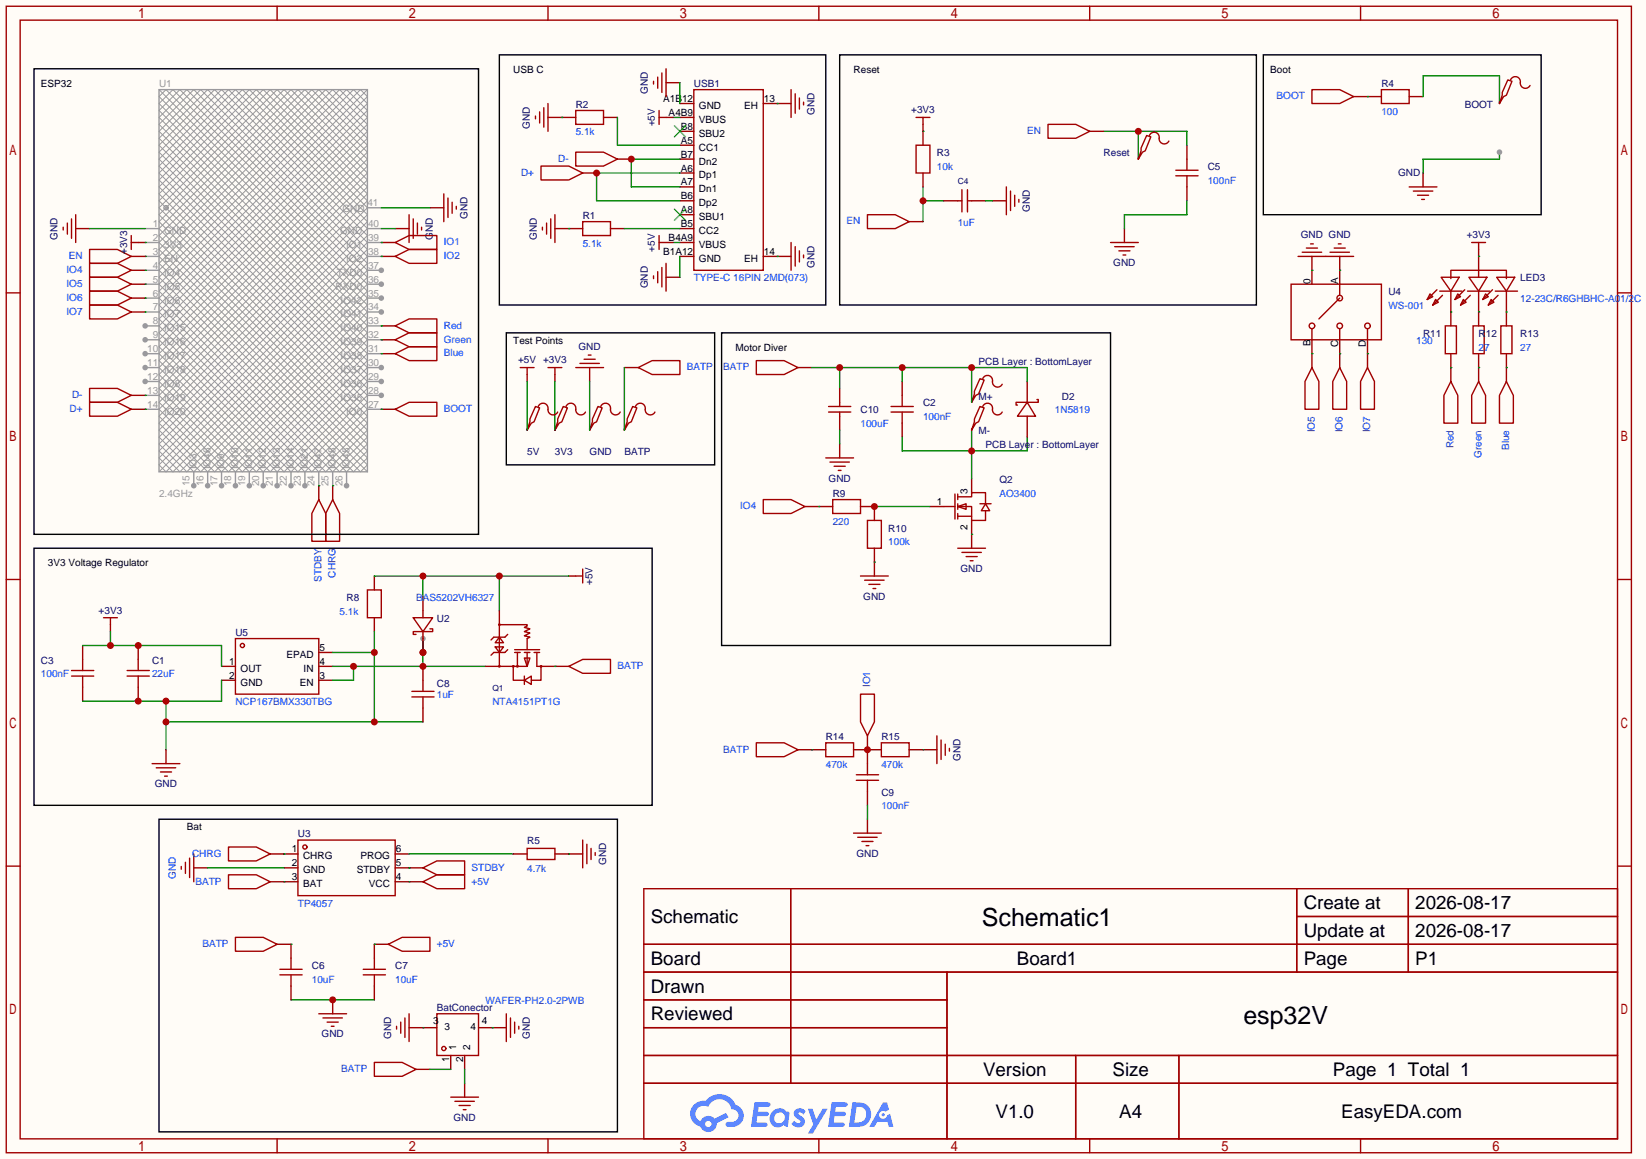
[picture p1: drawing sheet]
<svg xmlns="http://www.w3.org/2000/svg" width="301mm" height="212mm" viewBox="0 0 301 212" stroke-linecap="round" stroke-linejoin="round" font-family="sans-serif">
<path d="M0 0h301v211.8h-301z" fill="#fffcf7"/>
<g fill="none" stroke="#a10000" stroke-width=".25">
<path d="M1.1 1.1h297.2v209.6h-297.2zM3.7 3.7h292.1v204.5h-292.1zM50.7 1.1v2.6M100.2 1.1v2.6M149.7 1.1v2.6M199.3 1.1v2.6M248.8 1.1v2.6M1.1 53.5h2.6M295.8 53.5h2.5M1.1 105.9h2.6M295.8 105.9h2.5M1.1 158.3h2.6"/>
<path d="M295.8 158.3h2.5M117.7 162.4h178.1v45.8h-178.1zM117.7 172.6h178.1M117.7 177.7h178.1M144.6 162.4v35.6M173.2 177.7v30.5M237.1 162.4v15.3M237.1 167.5h58.7M257.5 162.4v15.3M117.7 182.8h55.5M117.7 192.9h178.1M117.7 187.8h55.5"/>
<path d="M117.7 198h178.1M196.7 192.9v15.3M215.6 192.9v15.3M50.7 208.2v2.5M100.2 208.2v2.5M149.7 208.2v2.5M199.3 208.2v2.5M248.8 208.2v2.5"/>
</g>
<g fill="#5487ff">
<path d="M145.5 202.8a1.3 1.3 0 0 1 1.8 .3l-.4 .6a.54 .54 0 0 0-.9-.2l.1 .2a1.58 1.58 0 0 1 1.1 1.6 1.43 1.43 0 0 1-2.5 .1l.5-.6a.64 .64 0 0 0 .5 .5 .64 .64 0 0 0 .7-.3l-.2-.2a1.6 1.6 0 0 1-1-1.6z"/>
<path d="M147.7 202.7h.9l.7 1.9 1.1-1.9h.9l-2.7 4.5h-.9l1-1.7z"/>
<path d="M138 201.5h1.6a1.31 1.31 0 0 1 1.2 .2 .4 .4 0 0 1-.3 .6h-1.8l-.1 .9h1.6a.4 .4 0 0 1 .4 .4 .4 .4 0 0 1-.4 .4h-1.7l-.2 1.2h.8a1.23 1.23 0 0 1 1.2 .2 .39 .39 0 0 1-.3 .6h-2.7z"/>
<path d="M152.1 201.5h1.6a1.32 1.32 0 0 1 1.3 .2 .39 .39 0 0 1-.4 .6h-1.7l-.2 .9h1.7a.4 .4 0 0 1 .3 .4 .4 .4 0 0 1-.4 .4h-1.7l-.2 1.2h.8a1.23 1.23 0 0 1 1.2 .2 .39 .39 0 0 1-.3 .6h-2.7z"/>
<path d="M161.5 201.5h.7l.4 1.3-.7 .4a.75 .75 0 0 0-1.1 .3 .75 .75 0 0 0 .5 1 .75 .75 0 0 0 .9-.6l.6-.3 .6 2.4h-.9l-.2-1h-1.9l-.5 1h-.9z"/>
<path d="M155.9 201.5l-.7 4.5h1.5a2.27 2.27 0 0 0 2.6-2.3 2.27 2.27 0 0 0-2.7-2.2zM156.6 202.3a1.5 1.5 0 0 1 1.8 1.5 1.5 1.5 0 0 1-1.9 1.4h-.3z"/>
<path d="M141.3 203.1a1.62 1.62 0 0 0-.4 2.1 1.62 1.62 0 0 0 2 .7l.4-.3 .3 .3 .5 .1 .3-2.5-.2-.3h-.4a1.58 1.58 0 0 0-2.5-.1zM141.9 203.6a.99 .99 0 0 1 1.6 .3 .99 .99 0 0 1-.9 1.4 .94 .94 0 0 1-1-.5 .94 .94 0 0 1 .3-1.2z"/>
<path d="M126.9 201.9a2.37 2.37 0 0 0 1.2 4 1.54 1.54 0 0 0 1.7 1 1.54 1.54 0 0 0 1.3-1.6l2.1-1.1-.5-.8-2 1.1a1.57 1.57 0 0 0-2.6 .4 1.5 1.5 0 0 1-.8-2.1 1.5 1.5 0 0 1 2.2-.5 2.23 2.23 0 0 1 2.3-1.4 2.23 2.23 0 0 1 2 1.8 1.16 1.16 0 0 1 1.2 1.1 1.16 1.16 0 0 1-1 1.3h-.7a.47 .47 0 0 0-.6 .3 .47 .47 0 0 0 .4 .6 2.23 2.23 0 0 0 2.3-.7 2.23 2.23 0 0 0 .4-2.3 2.16 2.16 0 0 0-1.3-1.1 3.2 3.2 0 0 0-5.4-.7l-1.2 .1zM129 205.4a.58 .58 0 0 1 1.1 0 .58 .58 0 0 1-1.1 0z"/>
<circle cx="161.5" cy="203.8" r=".28"/>
</g>
<path d="M29.1 17.7l38.1 38.1-30.5 30.4-7.6-7.6 38.1-38.1-24.1-24.1-14 14 38.1 38.1-17.8 17.7-20.3-20.3 38.1-38.1-11.4-11.4-26.7 26.7 38.1 38.1-5.1 5-33-33 36.8-36.8 1.3 1.3-38.1 38.1 30.5 30.4 7.6-7.6-38.1-38.1 24.1-24.1 14 14-38.1 38.1 17.8 17.7 20.3-20.3-38.1-38.1 11.4-11.4 26.7 26.7-38.1 38.1 5.1 5 33-33-36.8-36.8zM29.1 18.9l38.1 38.1-29.2 29.2-8.9-8.9 38.1-38.1-22.9-22.8-15.2 15.2 38.1 38.1-16.5 16.5-21.6-21.6 38.1-38.1-10.2-10.1-27.9 27.9 38.1 38.1-3.8 3.8-34.3-34.3 35.5-35.5 2.6 2.5-38.1 38.1 29.2 29.2 8.9-8.9-38.1-38.1 22.8-22.8 15.3 15.2-38.1 38.1 16.5 16.5 21.6-21.6-38.1-38.1 10.1-10.1 28 27.9-38.1 38.1 3.8 3.8 34.3-34.3-35.6-35.5zM29.1 16.4l38.1 38.1-31.8 31.7-6.3-6.3 38.1-38.1-25.4-25.4-12.7 12.7 38.1 38.1-19.1 19-19-19 38.1-38.1-12.7-12.7-25.4 25.4 38.1 38.1-6.4 6.3-31.7-31.7 38.1-38.1M29.1 20.2l38.1 38.1-28 27.9-10.1-10.1 38.1-38.1-21.6-21.6-16.5 16.5 38.1 38.1-15.3 15.2-22.8-22.8 38.1-38.1-8.9-8.9-29.2 29.2 38.1 38.1-2.6 2.5-35.5-35.5 34.3-34.3 3.8 3.8-38.1 38.1 27.9 27.9 10.2-10.1-38.1-38.1 21.6-21.6 16.5 16.5-38.1 38.1 15.2 15.2 22.9-22.8-38.1-38.1 8.9-8.9 29.2 29.2-38.1 38.1 2.5 2.5 35.6-35.5-34.3-34.3zM29.1 21.5l38.1 38.1-26.7 26.6-11.4-11.4 38.1-38.1-20.3-20.3-17.8 17.8 38.1 38.1-14 13.9-24.1-24.1 38.1-38.1-7.6-7.6-30.5 30.5 38.1 38.1-1.3 1.2-36.8-36.8 33-33 5.1 5.1-38.1 38.1 26.7 26.6 11.4-11.4-38.1-38.1 20.3-20.3 17.8 17.8-38.1 38.1 14 13.9 24.1-24.1-38.1-38.1 7.6-7.6 30.5 30.5-38.1 38.1 1.3 1.2 36.8-36.8-33-33zM30.5 37.6l.2 .2M30.7 38.1l-.2 .2M29.1 86.2l38.1-38.1-31.8-31.7-6.3 6.3 38.1 38.1-25.4 25.4-12.7-12.7 38.1-38.1-19.1-19-19 19 38.1 38.1-12.7 12.7-25.4-25.4 38.1-38.1-6.4-6.3-31.7 31.7 38.1 38.1" fill="none" stroke="#999" stroke-width=".18"/>
<g fill="none" stroke="#999" stroke-width=".25">
<path d="M29.1 16.4h38.1v69.8h-38.1zM26.5 41.8h2.6M26.5 44.3h2.6M26.5 46.9h2.6M26.5 49.4h2.6M26.5 51.9h2.6M26.5 54.5h2.6M26.5 57h2.6M26.5 59.6h2.6"/>
<circle cx="30.4" cy="38" r=".38"/>
</g>
<circle cx="26.5" cy="59.6" r=".51" fill="#999"/>
<path d="M26.5 62.1h2.6" fill="none" stroke="#999" stroke-width=".25"/>
<circle cx="26.5" cy="62.1" r=".51" fill="#999"/>
<path d="M26.5 64.6h2.6" fill="none" stroke="#999" stroke-width=".25"/>
<circle cx="26.5" cy="64.6" r=".51" fill="#999"/>
<path d="M26.5 67.2h2.6" fill="none" stroke="#999" stroke-width=".25"/>
<circle cx="26.5" cy="67.2" r=".51" fill="#999"/>
<path d="M26.5 69.7h2.6" fill="none" stroke="#999" stroke-width=".25"/>
<circle cx="26.5" cy="69.7" r=".51" fill="#999"/>
<path d="M26.5 72.3h2.6M26.5 74.8h2.6M35.4 86.2v2.6" fill="none" stroke="#999" stroke-width=".25"/>
<circle cx="35.4" cy="88.8" r=".51" fill="#999"/>
<path d="M38 86.2v2.6" fill="none" stroke="#999" stroke-width=".25"/>
<circle cx="38" cy="88.8" r=".51" fill="#999"/>
<path d="M40.5 86.2v2.6" fill="none" stroke="#999" stroke-width=".25"/>
<circle cx="40.5" cy="88.8" r=".51" fill="#999"/>
<path d="M43.1 86.2v2.6" fill="none" stroke="#999" stroke-width=".25"/>
<circle cx="43.1" cy="88.8" r=".51" fill="#999"/>
<path d="M45.6 86.2v2.6" fill="none" stroke="#999" stroke-width=".25"/>
<circle cx="45.6" cy="88.8" r=".51" fill="#999"/>
<path d="M48.1 86.2v2.6" fill="none" stroke="#999" stroke-width=".25"/>
<circle cx="48.1" cy="88.8" r=".51" fill="#999"/>
<path d="M50.7 86.2v2.6" fill="none" stroke="#999" stroke-width=".25"/>
<circle cx="50.7" cy="88.8" r=".51" fill="#999"/>
<path d="M53.2 86.2v2.6" fill="none" stroke="#999" stroke-width=".25"/>
<circle cx="53.2" cy="88.8" r=".51" fill="#999"/>
<path d="M55.8 86.2v2.6" fill="none" stroke="#999" stroke-width=".25"/>
<circle cx="55.8" cy="88.8" r=".51" fill="#999"/>
<path d="M58.3 86.2v2.6M60.8 86.2v2.6M63.4 86.2v2.6" fill="none" stroke="#999" stroke-width=".25"/>
<circle cx="63.4" cy="88.8" r=".51" fill="#999"/>
<path d="M67.2 74.8h2.5M67.2 72.3h2.5" fill="none" stroke="#999" stroke-width=".25"/>
<circle cx="69.7" cy="72.3" r=".51" fill="#999"/>
<path d="M67.2 69.7h2.5" fill="none" stroke="#999" stroke-width=".25"/>
<circle cx="69.7" cy="69.7" r=".51" fill="#999"/>
<path d="M67.2 67.2h2.5" fill="none" stroke="#999" stroke-width=".25"/>
<circle cx="69.7" cy="67.2" r=".51" fill="#999"/>
<path d="M67.2 59.6h2.5M67.2 57h2.5M67.2 64.6h2.5M67.2 62.1h2.5" fill="none" stroke="#999" stroke-width=".25"/>
<circle cx="69.7" cy="57" r=".51" fill="#999"/>
<path d="M67.2 54.5h2.5" fill="none" stroke="#999" stroke-width=".25"/>
<circle cx="69.7" cy="54.5" r=".51" fill="#999"/>
<path d="M67.2 51.9h2.5" fill="none" stroke="#999" stroke-width=".25"/>
<circle cx="69.7" cy="51.9" r=".51" fill="#999"/>
<path d="M67.2 49.4h2.5" fill="none" stroke="#999" stroke-width=".25"/>
<circle cx="69.7" cy="49.4" r=".51" fill="#999"/>
<path d="M67.2 38h2.5M67.2 46.9h2.5M67.2 44.3h2.5M67.2 41.8h2.5" fill="none" stroke="#999" stroke-width=".25"/>
<g fill="none" stroke="#870000" stroke-width=".25">
<path d="M121.8 15.1h2.5M124.3 18.9h2.6M139.6 18.9h5.1M78.6 38h2.6M100.2 21.5h5.1M110.4 21.5h2.5M124.3 21.5h2.6M124.3 24h2.6M124.3 26.5h2.6M124.3 29.1h2.6M124.3 31.6h2.6M124.3 34.2h2.6"/>
<path d="M124.3 36.7h2.6M124.3 39.2h2.6M217 26.5v2.6M217 34.2v2.5M260.2 31.6v2.6M13.8 41.8h2.6M72.3 41.8h2.5M101.5 41.8h5.1M111.6 41.8h2.6M121.8 50.7h2.5M124.3 41.8h2.6M124.3 44.3h2.6"/>
<path d="M124.3 46.9h2.6M139.6 46.9h5.1M15.1 118v2.5M25.3 118v2.5M68.5 105.3v2.5M68.5 112.9v2.5M15.1 125.6v2.5M25.3 125.6v2.5M158.6 137v2.6M158.6 144.7v2.5"/>
</g>
<g fill="none" stroke="#a10000" stroke-width=".25">
<path d="M99.4 19.7v3.5M100.2 18.9v5.1M119.5 14.9v.5M120.3 14.1v2M121 13.3v3.6M121.8 12.6v5.1M126.9 16.4h12.7v33h-12.7zM144.7 16.4v5.1M145.4 17.1v3.6M146.2 17.9v2M146.9 18.7v.5M13.8 39.2v5.1"/>
<path d="M74.8 39.2v5.1M81.2 35.4v5.1M81.9 36.2v3.6M82.7 37v2M83.4 37.7v.5M97.9 21.2v.5M98.7 20.4v2.1M101.5 39.2v5.1M105.3 20.2h5.1v2.5h-5.1zM215 31.1h4.1M215 32.1h4.1M217 29.1v2"/>
<path d="M217 32.1v2.1M257.7 34.2h5.1M258.4 34.9h3.6M259.2 35.7h2M260 36.4h.5M11.6 41.5v.5M12.3 40.8v2M13.1 40v3.6M75.6 40v3.6M76.3 40.8v2M77.1 41.5v.5M99.2 41.5v.5"/>
<path d="M99.9 40.8v2M100.7 40v3.6M106.6 40.5h5v2.6h-5zM119.5 50.4v.5M120.3 49.7v2M121 48.9v3.6M121.8 48.1v5.1M144.7 44.3v5.1M145.4 45.1v3.5M146.2 45.8v2.1M146.9 46.6v.5M67.2 107.8h2.5v5.1h-2.5z"/>
<path d="M13.1 122.6h4M13.1 123.6h4M15.1 120.5v2.1M15.1 123.6v2M23.2 122.6h4.1M23.2 123.6h4.1M25.3 120.5v2.1M25.3 123.6v2M158.6 139.6v2M156.6 141.6h4.1M156.6 142.6h4.1M158.6 142.6v2.1"/>
</g>
<g fill="none" stroke="#008700" stroke-width=".25">
<path d="M124.3 15.1v3.8M69.7 38h8.9M102.7 21.5h.1M112.9 21.5v5h11.4M124.3 31.6h-15.2v5.1h15.2M124.3 29.1h-8.9v5.1h8.9M168.8 36.7h3.8M168.8 34.2v6.3M16.4 41.8h10.1M69.7 41.8h2.6M104 41.8h.1M114.2 41.8h10.1"/>
<path d="M124.3 46.9v3.8"/>
</g>
<path d="M123.3 23l2 2M123.3 38.2l2 2.1M125.3 23l-2 2M125.3 38.2l-2 2.1" fill="none" stroke="#3c3" stroke-width=".25"/>
<circle cx="168.8" cy="36.7" r=".63" fill="#c00"/>
<path d="M180.2 36.7h1.3M201.8 24h15.2v2.5M208.2 24v5.1M26.5 46.9h.1" fill="none" stroke="#008700" stroke-width=".25"/>
<path d="M175.1 36.7h.8M175.9 34.7v4M176.9 34.7v4M176.9 36.7h.8M184 34.2v5M184.8 34.9v3.6M185.5 35.7v2M186.3 36.4v.6" fill="none" stroke="#a10000" stroke-width=".25"/>
<path d="M172.6 36.7h2.5M177.7 36.7h2.5M181.5 36.7h2.5" fill="none" stroke="#870000" stroke-width=".25"/>
<circle cx="208.2" cy="24" r=".63" fill="#c00"/>
<path d="M250.1 17.7h2.5M257.7 17.7h2.5M205.6 41.8v2.5" fill="none" stroke="#870000" stroke-width=".25"/>
<path d="M252.6 16.4h5.1v2.5h-5.1zM203.1 44.3h5.1M203.8 45.1h3.6M204.6 45.8h2M205.4 46.6h.5" fill="none" stroke="#a10000" stroke-width=".25"/>
<path d="M274.2 27.8v1.3h-14v2.5" fill="none" stroke="#008700" stroke-width=".25"/>
<circle cx="274.2" cy="27.8" r=".51" fill="#999"/>
<path d="M247.5 17.7h2.6M112.9 29.1h2.5M24 72.3h2.5" fill="none" stroke="#870000" stroke-width=".25"/>
<path d="M239.9 16.4h5.1l2.5 1.3-2.5 1.2h-5.1zM16.4 71h5.1l2.5 1.3-2.5 1.2h-5.1z" fill="none" stroke="#a10000" stroke-width=".25"/>
<circle cx="115.4" cy="29.1" r=".63" fill="#c00"/>
<path d="M105.3 27.8h5.1l2.5 1.3-2.5 1.3h-5.1zM158.6 39.2h5.1l2.5 1.3-2.5 1.3h-5.1zM191.6 22.7h5.1l2.6 1.3-2.6 1.3h-5.1zM16.4 45.6h5.1l2.5 1.3-2.5 1.2h-5.1zM72.3 74.8l2.5-1.3h5.1v2.6h-5.1z" fill="none" stroke="#a10000" stroke-width=".25"/>
<path d="M106.6 31.6h2.5M199.3 24h2.5M24 46.9h2.5M166.2 40.5h2.6M69.7 74.8h2.6" fill="none" stroke="#870000" stroke-width=".25"/>
<circle cx="109.1" cy="31.6" r=".63" fill="#c00"/>
<g fill="none" stroke="#a10000" stroke-width=".25">
<path d="M98.9 30.4h5.1l2.6 1.2-2.6 1.3h-5.1zM120.5 20.2v2.5M120.5 21.5h1.3M167.5 21.5h2.6M168.8 21.5v1.2M24 44.3h1.3M24 43.1v2.5M120.5 43.1v2.5M120.5 44.3h1.3M269.1 44.3h2.6M270.4 44.3v1.3M16.4 73.5h5.1l2.5 1.3-2.5 1.3h-5.1z"/>
<path d="M116.7 67.2l2.6-1.3h5v2.6h-5zM138.3 65.9h5.1l2.5 1.3-2.5 1.3h-5.1zM58.3 91.3l1.3 2.6v5h-2.6v-5zM60.8 91.3l1.3 2.6v5h-2.5v-5zM18.9 112.9h2.6M20.2 112.9v1.3M105.3 105.3h1.3M106.6 104v2.6M104 121.8l2.6-1.3h5v2.6h-5zM138.3 135.8h5.1l2.5 1.2-2.5 1.3h-5.1zM33.1 158.4v.5M33.9 157.6v2"/>
<path d="M34.7 156.8v3.6M35.4 156.1v5.1M41.8 159.9h5.1l2.5 1.3-2.5 1.2h-5.1zM41.8 154.8h5.1l2.5 1.3-2.5 1.3h-5.1zM54.5 153.5h17.8v10.2h-17.8zM77.3 158.6l2.6-1.2h5.1v2.5h-5.1zM106.6 153.5v5.1M107.3 154.3v3.6M108.1 155.1v2M108.8 155.8v.5M43.1 171.3h5l2.6 1.3-2.6 1.3h-5zM71 172.6l2.5-1.3h5.1v2.6h-5.1z"/>
<path d="M77.3 161.2l2.6-1.3h5.1v2.5h-5.1zM68.5 194.2h5l2.6 1.3-2.6 1.2h-5z"/>
<circle cx="55.8" cy="154.8" r=".38"/>
</g>
<g fill="none" stroke="#870000" stroke-width=".25">
<path d="M121.8 21.5h1.3M168.8 22.7v1.3M25.3 44.3h1.2M121.8 44.3h1.3M270.4 45.6v1.3M24 74.8h2.5M114.2 67.2h2.5M145.9 67.2h2.6M58.3 88.8v2.5M60.8 88.8v2.5M20.2 114.2v1.2M104 105.3h1.3"/>
<path d="M101.5 121.8h2.5M145.9 137h2.6M35.4 158.6h2.6M49.4 156.1h5.1M51.9 158.6h2.6M72.3 156.1h2.5M72.3 158.6h5M104 156.1h2.6M49.4 161.2h5.1M50.7 172.6h2.5M68.5 172.6h2.5M72.3 161.2h5"/>
<path d="M60.8 182.8v2.5M76.1 195.5h2.5"/>
</g>
<g fill="none" stroke="#008700" stroke-width=".25">
<path d="M142.1 18.9h.1M250.1 17.7h.1M123.1 21.5h1.2M26.5 44.3h.1M123.1 44.3h1.2M142.1 46.9h.1M26.5 72.3h.1M26.5 74.8h.1M69.7 74.8h.1M38 158.6h13.9M51.9 156.1h.1M74.8 158.6h.1"/>
<path d="M74.8 156.1h19.1M51.9 161.2h.1M74.8 161.2h.1M53.2 182.8h15.3"/>
</g>
<circle cx="60.8" cy="182.8" r=".63" fill="#c00"/>
<g fill="none" stroke="#a10000" stroke-width=".25">
<path d="M72.3 44.3l2.5-1.2h5.1v2.5h-5.1zM72.3 46.9l2.5-1.3h5.1v2.5h-5.1zM43.1 116.7h15.2v10.2h-15.2zM157.4 126.9h2.5v5.1l-1.3 2.5-1.2-2.5zM58.3 185.3h5.1M59.1 186.1h3.5M59.8 186.8h2M60.6 187.6h.5M72.5 187.6v.5M73.3 186.8v2M74 186.1v3.5M74.8 185.3v5.1"/>
<path d="M79.9 185.3h7.6v7.6h-7.6zM92.6 185.3v5.1M93.3 186.1v3.5M94.1 186.8v2M94.9 187.6v.5M82.4 200.5h5.1M83.2 201.3h3.5M83.9 202.1h2.1M84.7 202.8h.5"/>
<circle cx="44.3" cy="118" r=".38"/>
<circle cx="81.2" cy="191.6" r=".38"/>
</g>
<g fill="none" stroke="#870000" stroke-width=".25">
<path d="M69.7 44.3h2.6M69.7 46.9h2.6M58.3 119.3h2.5M40.5 121.8h2.6M40.5 124.3h2.6M58.3 121.8h2.5M58.3 124.3h2.5M158.6 134.5v2.5M74.8 187.8h5.1M82.4 192.9v2.6M85 192.9v2.6M85 198v2.5"/>
<path d="M87.5 187.8h5.1"/>
</g>
<path d="M69.7 46.9h.1M15.1 118h25.4v3.8M20.2 115.4v2.6M77.3 187.8h.1M90 187.8h.1" fill="none" stroke="#008700" stroke-width=".25"/>
<path d="M6.2 12.6h81.3v85.1h-81.3zM91.3 10h59.7v45.8h-59.7zM153.5 10h76.2v45.8h-76.2zM231 10h50.8v29.2h-50.8zM29.1 149.7h83.8v57.2h-83.8z" fill="none" stroke="#000" stroke-width=".25"/>
<g fill="#c00">
<circle cx="20.2" cy="118" r=".63"/>
<circle cx="25.3" cy="118" r=".63"/>
</g>
<path d="M60.8 119.3h7.7M68.5 115.4v16.6M30.4 128.1v8.9M30.4 132h46.9M40.5 124.3v3.8h-25.4" fill="none" stroke="#008700" stroke-width=".25"/>
<g fill="#c00">
<circle cx="30.4" cy="128.1" r=".63"/>
<circle cx="25.3" cy="128.1" r=".63"/>
<circle cx="30.4" cy="132" r=".63"/>
<circle cx="68.5" cy="132" r=".63"/>
<circle cx="68.5" cy="119.3" r=".63"/>
</g>
<path d="M30.4 137v2.6" fill="none" stroke="#870000" stroke-width=".25"/>
<path d="M27.8 139.6h5.1M28.6 140.3h3.5M29.3 141.1h2.1M30.1 141.9h.5" fill="none" stroke="#a10000" stroke-width=".25"/>
<path d="M68.5 105.3h35.5M77.3 105.3v3.8M91.3 105.3v6.3" fill="none" stroke="#008700" stroke-width=".25"/>
<g fill="#c00">
<circle cx="91.3" cy="105.3" r=".63"/>
<circle cx="77.3" cy="105.3" r=".63"/>
</g>
<path d="M75.3 126.4h4.1M75.3 127.4h4.1M77.3 124.3v2.1M77.3 127.4v2" fill="none" stroke="#a10000" stroke-width=".25"/>
<path d="M77.3 121.8v2.5M77.3 129.4v2.6" fill="none" stroke="#870000" stroke-width=".25"/>
<path d="M77.3 116.7v5.1M60.8 121.8h28M64.6 121.8v2.5h-3.8" fill="none" stroke="#008700" stroke-width=".25"/>
<g fill="#c00">
<circle cx="64.6" cy="121.8" r=".63"/>
<circle cx="77.3" cy="121.8" r=".63"/>
<circle cx="77.3" cy="119.3" r=".63"/>
</g>
<circle cx="77.3" cy="116.7" r=".51" fill="#999"/>
<g fill="none" stroke="#a10000" stroke-width=".25">
<path d="M16.4 55.8h5.1l2.5 1.2-2.5 1.3h-5.1zM16.4 53.2h5.1l2.5 1.3-2.5 1.3h-5.1zM16.4 50.7h5.1l2.5 1.2-2.5 1.3h-5.1zM16.4 48.1h5.1l2.5 1.3-2.5 1.3h-5.1zM239.9 67.2l1.3 2.5v5.1h-2.6v-5.1zM245 67.2l1.3 2.5v5.1h-2.6v-5.1zM250.1 67.2l1.2 2.5v5.1h-2.5v-5.1zM139.6 91.3h5.1l2.5 1.3-2.5 1.3h-5.1zM151 83.7h5.1M151.8 84.5h3.5M152.3 91.3h5.1v2.6h-5.1zM152.5 85.2h2.1"/>
<path d="M153.3 86h.5M158.6 95.1h2.6v5.1h-2.6zM172.6 92.6h2M174.6 90.3v4.6M175.1 92.6h2.6v2.5h2.5v-1.8M175.1 90.8h2.6v-.8h2.5v2.1M175.1 92.6l1.6-.5v1zM175.1 90.3v1M175.1 92.1v1M175.1 93.9v1M175.1 94.4h2.6M179.2 92.1h2"/>
<path d="M180.2 92.1l.8 1.2h-1.5zM90.6 118.2h1.5l-.8 1.1zM91.3 116.5l.8 1h-1.5zM92.8 118.7l-.5 .6h-2l-.5 .5M92.8 116l-.5 .5h-2l-.5 .5M94.1 118.7h4.6M94.1 119.3h1M94.6 119.3v2.5M95.9 119.3h1M96.4 119.3v2.5h-2.5M96.4 118.7v-2l.5-.2-1-.3 1-.5-1-.3 1-.5-1-.2 .5-.3v-.2h-5.1v7.6h2.6M97.7 119.3h1"/>
<path d="M98.2 119.3v2.5h.7v2.5h-1.7M157.4 105.3h5M158.1 106h3.6M158.9 106.8h2M159.6 107.6h.5M93.9 121.8v2.5h2M95.9 120.3h1l-.5 1.5zM95.9 124.3l1.3-.7v1.5zM95.9 123.6v1.5"/>
<circle cx="91.3" cy="114.2" r=".13"/>
<circle cx="91.3" cy="121.8" r=".13"/>
<circle cx="93.9" cy="121.8" r=".13"/>
<circle cx="94.6" cy="121.8" r=".13"/>
<circle cx="98.9" cy="121.8" r=".13"/>
</g>
<g fill="none" stroke="#870000" stroke-width=".25">
<path d="M24 57h2.5M24 54.5h2.5M24 51.9h2.5M24 49.4h2.5M239.9 64.6v2.6M245 64.6v2.6M250.1 64.6v2.6M147.2 92.6h5.1M153.5 81.2v2.5M157.4 92.6h2.5v2.5M170.1 92.6h2.5M177.7 87.5v2.5"/>
<path d="M177.7 95.1v2.6M91.3 111.6v2.6M159.9 100.2v5.1M88.8 121.8h2.5M98.9 121.8h2.6"/>
</g>
<path d="M26.5 49.4h.1M149.7 92.6h.1M159.9 92.6h10.2M159.9 102.7h.1M101.5 121.8h.1M78.6 195.5h3.8M85 195.5v2.5" fill="none" stroke="#008700" stroke-width=".25"/>
<path d="M6.2 100.2h113.1v47h-113.1z" fill="none" stroke="#000" stroke-width=".25"/>
<circle cx="159.9" cy="92.6" r=".63" fill="#c00"/>
<path d="M165 69.7v2.6M165 77.3v2.6M177.7 97.7v2.5" fill="none" stroke="#870000" stroke-width=".25"/>
<path d="M162.9 74.3h4.1M162.9 75.3h4.1M165 72.3v2M165 75.3v2M175.1 100.2h5.1M175.9 101h3.6M176.7 101.7h2M177.4 102.5h.5" fill="none" stroke="#a10000" stroke-width=".25"/>
<path d="M165 79.9v2.5h22.8v-2.5M177.7 78.6v8.9M177.7 97.7h.1" fill="none" stroke="#008700" stroke-width=".25"/>
<circle cx="177.7" cy="82.4" r=".63" fill="#c00"/>
<path d="M179.2 74.3l.8 .2-1.1 2.6-.5 .2-.7 1.3 .5-1.5v-.5zM179.2 69.2l.8 .3-1.1 2.5-.5 .3-.7 1.2 .5-1.5v-.5zM179.7 74.3a.93 .93 0 0 1 1.1-.6 .93 .93 0 0 1 .7 1.1 .94 .94 0 0 0 .7 1 .94 .94 0 0 0 1.1-.5M179.7 69.2a.93 .93 0 0 1 1.1-.5 .93 .93 0 0 1 .7 1 .94 .94 0 0 0 .7 1 .94 .94 0 0 0 1.1-.5M187.8 73.5l1.6 2.6h-3.3zM189.6 73h.3v.5h-4.1v.5h.3" fill="none" stroke="#a10000" stroke-width=".25"/>
<path d="M177.7 73.3v.2M177.7 78.4v.2M187.8 69.7v3.8M187.8 76.1v3.8" fill="none" stroke="#870000" stroke-width=".25"/>
<path d="M148.5 67.2h39.3v2.5M153.5 67.2v3.8M165 67.2v2.5M177.7 67.2v6.3" fill="none" stroke="#008700" stroke-width=".25"/>
<g fill="#c00">
<circle cx="165" cy="67.2" r=".63"/>
<circle cx="177.7" cy="67.2" r=".63"/>
<circle cx="153.5" cy="67.2" r=".63"/>
</g>
<path d="M92.6 60.8h38.1v24.2h-38.1zM132 60.8h71.1v57.2h-71.1z" fill="none" stroke="#000" stroke-width=".25"/>
<g fill="none" stroke="#870000" stroke-width=".25">
<path d="M168.8 24v2.5M168.8 31.6v2.6M69.7 59.6h2.6M239.9 46.9v2.5M245 46.9v2.5M265.3 53.2v6.4M270.4 46.9v3.8M270.4 53.2v6.4M275.5 53.2v6.4M69.7 64.6h2.6M69.7 62.1h2.6M96.4 68.5v1.2"/>
<path d="M96.4 78.4v.2M101.5 68.5v1.2M101.5 78.4v.2M107.8 67.2v2.5M107.8 78.4v.2M114.2 78.4v.2M265.3 64.6v5.1M270.4 64.6v5.1M275.5 64.6v5.1M148.5 137h2.5M156.1 137h5.1M166.2 137h2.6"/>
<path d="M93.9 156.1h2.5M101.5 156.1h2.5M53.2 172.6v2.5M68.5 172.6v2.5M53.2 180.2v2.6M68.5 180.2v2.6"/>
</g>
<g fill="none" stroke="#a10000" stroke-width=".25">
<path d="M167.5 26.5h2.6v5.1h-2.6zM72.3 59.6l2.5-1.3h5.1v2.5h-5.1zM237.4 46.9h10.1M238.1 46.1h3.6M238.9 45.3h2M239.6 44.6h.6M243.2 46.1h3.6M244 45.3h2M244.7 44.6h.5M261.5 53.7l.5 .5-1 .5zM262.5 54.7l.5 .5-1 .6zM262.8 53l-1.8 1.7"/>
<path d="M263.3 53.2h4M263.5 50.7h3.3l-1.5 2.5zM263.8 54l-1.8 1.8M264.3 59.6h2v5h-2zM265.3 50.9v-1.5h10.2v1.5M266.6 53.7l.5 .5-1 .5zM267.6 54.7l.5 .5-1 .6zM267.8 53l-1.7 1.7M268.4 53.2h4M268.6 50.7h3.3l-1.5 2.5zM268.9 54l-1.8 1.8M269.4 59.6h2v5h-2z"/>
<path d="M271.7 53.7l.5 .5-1.1 .5zM272.7 54.7l.5 .5-1 .6zM272.9 53l-1.8 1.7M273.4 53.2h4.1M273.7 50.7h3.3l-1.5 2.5zM273.9 54l-1.7 1.8M274.4 59.6h2.1v5h-2.1zM72.3 64.6l2.5-1.2h5.1v2.5h-5.1zM72.3 62.1l2.5-1.3h5.1v2.6h-5.1zM95.1 67.2h2.6M96.4 67.2v1.3M97.9 74.3l.8 .2-1 2.6-.5 .2-.8 1.3 .5-1.5v-.5z"/>
<path d="M98.4 74.3a.93 .93 0 0 1 1.1-.6 .93 .93 0 0 1 .7 1.1 .94 .94 0 0 0 .7 1 .94 .94 0 0 0 1.1-.5M100.2 67.2h2.5M101.5 67.2v1.3M103 74.3l.8 .2-1.1 2.6-.5 .2-.7 1.3 .5-1.5v-.5zM103.5 74.3a.93 .93 0 0 1 1.1-.6 .93 .93 0 0 1 .7 1.1 .94 .94 0 0 0 .7 1 .94 .94 0 0 0 1.1-.5M105.3 67.2h5.1M106 66.4h3.6M106.8 65.7h2M107.6 64.9h.5M109.3 74.3l.8 .2-1 2.6-.5 .2-.8 1.3 .5-1.5v-.5zM109.9 74.3a.93 .93 0 0 1 1.1-.6 .93 .93 0 0 1 .6 1.1 .94 .94 0 0 0 .7 1 .94 .94 0 0 0 1.1-.5M115.7 74.3l.8 .2-1.1 2.6-.5 .2-.7 1.3 .5-1.5v-.5z"/>
<path d="M116.2 74.3a.93 .93 0 0 1 1.1-.6 .93 .93 0 0 1 .7 1.1 .94 .94 0 0 0 .7 1 .94 .94 0 0 0 1.1-.5M265.3 69.7l1.3 2.6v5h-2.6v-5zM270.4 69.7l1.3 2.6v5h-2.6v-5zM275.5 69.7l1.2 2.6v5h-2.5v-5zM151 135.8h5.1v2.5h-5.1zM161.2 135.8h5v2.5h-5zM96.4 155.1h5.1v2h-5.1zM51.2 178.2h4M51.2 177.2h4M53.2 175.1v2.1M53.2 178.2v2M66.4 178.2h4.1"/>
<path d="M66.4 177.2h4.1M68.5 175.1v2.1M68.5 178.2v2"/>
</g>
<g fill="none" stroke="#008700" stroke-width=".25">
<path d="M260.2 17.7v-3.9h14v5.1M168.8 24h.1M217 36.7v2.5h-11.4v2.6M26.5 51.9h.1M26.5 54.5h.1M26.5 57h.1M69.7 59.6h.1M69.7 44.3h.1M265.3 57h.1M270.4 57h.1M270.4 46.9h.1M275.5 57h.1"/>
<path d="M69.7 64.6h.1M69.7 62.1h.1M96.4 69.7v8.9M101.5 69.7v8.9M107.8 69.7v8.9M114.2 67.2v11.4M265.3 67.2h.1M270.4 67.2h.1M275.5 67.2h.1M148.5 137h.1M158.6 137h.1M104 156.1h.1"/>
<path d="M53.2 172.6h.1M68.5 172.6h.1"/>
</g>
<circle cx="158.6" cy="137" r=".63" fill="#c00"/>
<path d="M153.5 71v2.5M153.5 76.1v2.5M77.3 109.1v2.5M77.3 116.7v2.6M168.8 137h2.5M158.6 149.7v2.6" fill="none" stroke="#870000" stroke-width=".25"/>
<path d="M151.5 75.3h4.1M151.5 74.3h4.1M153.5 73.5v.8M153.5 75.3v.8M171.3 134.5v5.1M172.1 135.3v3.5M172.8 136v2M173.6 136.8v.5M156.1 152.3h5.1M156.8 153h3.6M157.6 153.8h2M158.4 154.6h.5" fill="none" stroke="#a10000" stroke-width=".25"/>
<path d="M153.5 78.6v2.6M168.8 137h.1M158.6 147.2v2.5" fill="none" stroke="#008700" stroke-width=".25"/>
<circle cx="77.3" cy="119.3" r=".63" fill="#c00"/>
<g fill="none" stroke="#a10000" stroke-width=".25">
<path d="M275.7 14.6l.8 .3-1 2.5-.5 .3-.8 1.2 .5-1.5v-.5zM276.2 14.6a.93 .93 0 0 1 1.1-.6 .93 .93 0 0 1 .7 1.1 .94 .94 0 0 0 .7 1 .94 .94 0 0 0 1.1-.5M209.7 24.8l.7 .2-1 2.6-.5 .2-.7 1.3 .5-1.5v-.5zM210.2 24.8a.93 .93 0 0 1 1.1-.6 .93 .93 0 0 1 .7 1.1 .94 .94 0 0 0 .6 1 .94 .94 0 0 0 1.1-.5M236.1 51.9h16.5v10.2h-16.5zM245 54.5l-3.8 3.8M245 51.9v2.1M239.9 60.1v2M245 60.1v2M250.1 60.1v2M75.6 112.9h3.5l-1.8 2.5zM77.3 111.6v1.3"/>
<path d="M77.3 115.4v1.3M78.6 114.9h.5v.5h-3.5v.6h.5"/>
<circle cx="239.9" cy="59.6" r=".51"/>
<circle cx="245" cy="54.5" r=".51"/>
<circle cx="245" cy="59.6" r=".51"/>
<circle cx="250.1" cy="59.6" r=".51"/>
</g>
<path d="M274.2 18.7v.2M208.2 28.8v.3M239.9 49.4v2.5M245 49.4v2.5M239.9 62.1v2.5M245 62.1v2.5M250.1 62.1v2.5" fill="none" stroke="#870000" stroke-width=".25"/>
<path d="M239.9 49.4h.1M245 49.4h.1M239.9 64.6h.1M245 64.6h.1M250.1 64.6h.1M58.3 88.8h.1M60.8 88.8h.1" fill="none" stroke="#008700" stroke-width=".25"/>
<g font-size="4.6">
<text x="179.5" y="169.3">Schematic1</text>
<text x="227.4" y="187.1">esp32V</text>
</g>
<g font-size="3.4">
<text x="238.4" y="166.2">Create at</text>
<text x="258.8" y="166.2">2026-08-17</text>
<text x="119" y="168.7">Schematic</text>
<text x="238.4" y="171.3">Update at</text>
<text x="258.8" y="171.3">2026-08-17</text>
<text x="119" y="176.3">Board</text>
<text x="186" y="176.3">Board1</text>
<text x="238.4" y="176.3">Page</text>
<text x="258.8" y="176.3">P1</text>
<text x="119" y="181.4">Drawn</text>
<text x="119" y="186.5">Reviewed</text>
<text x="179.8" y="196.7">Version</text>
<text x="203.4" y="196.7">Size</text>
<text x="243.7" y="196.7">Page 1 Total 1</text>
<text x="182" y="204.3">V1.0</text>
<text x="204.7" y="204.3">A4</text>
<text x="245.3" y="204.3">EasyEDA.com</text>
</g>
<g font-size="1.8">
<text x="7.5" y="15.9">ESP32</text>
<text x="93.9" y="13.3">USB C</text>
<text x="156.1" y="13.3">Reset</text>
<text x="232.3" y="13.3">Boot</text>
<text x="121.3" y="18.6">A1B12</text>
<text x="122.3" y="21.2">A4B9</text>
<text x="124.5" y="23.7">B8</text>
<text x="127.8" y="19.9">GND</text>
<text x="127.8" y="22.5">VBUS</text>
<text x="136.1" y="19.9">EH</text>
<text x="139.7" y="18.6">13</text>
<text x="124.5" y="26.3">A5</text>
<text x="124.5" y="28.8">B7</text>
<text x="127.8" y="25">SBU2</text>
<text x="127.8" y="27.5">CC1</text>
<text x="124.5" y="31.3">A6</text>
<text x="124.5" y="33.9">A7</text>
<text x="127.8" y="30.1">Dn2</text>
<text x="127.8" y="32.6">Dp1</text>
<text x="127.8" y="35.2">Dn1</text>
<text x="124.5" y="36.4">B6</text>
<text x="124.5" y="39">A8</text>
<text x="124.5" y="41.5">B5</text>
<text x="127.8" y="37.7">Dp2</text>
<text x="127.8" y="40.2">SBU1</text>
<text x="121.3" y="46.6">B1A12</text>
<text x="122.3" y="44">B4A9</text>
<text x="127.8" y="42.8">CC2</text>
<text x="127.8" y="45.3">VBUS</text>
<text x="127.8" y="47.9">GND</text>
<text x="136.1" y="47.9">EH</text>
<text x="139.7" y="46.6">14</text>
<text x="239.6" y="51.9" transform="rotate(-90 239.6 51.9)">0</text>
<text x="244.7" y="51.9" transform="rotate(-90 244.7 51.9)">A</text>
<text x="93.9" y="62.9">Test Points</text>
<text x="134.5" y="64.1">Motor Diver</text>
<text x="239.6" y="63.3" transform="rotate(-90 239.6 63.3)">B</text>
<text x="244.7" y="63.4" transform="rotate(-90 244.7 63.4)">C</text>
<text x="249.8" y="63.4" transform="rotate(-90 249.8 63.4)">D</text>
<text x="171.3" y="92.3">1</text>
<text x="176.9" y="90.3" transform="rotate(-90 176.9 90.3)">3</text>
<text x="176.9" y="96.9" transform="rotate(-90 176.9 96.9)">2</text>
<text x="8.8" y="103.5">3V3 Voltage Regulator</text>
<text x="58.4" y="119">5</text>
<text x="41.9" y="121.5">1</text>
<text x="41.9" y="124.1">2</text>
<text x="44" y="122.8">OUT</text>
<text x="44" y="125.3">GND</text>
<text x="52.4" y="120.2">EPAD</text>
<text x="54.8" y="125.3">EN</text>
<text x="55.5" y="122.8">IN</text>
<text x="58.4" y="124.1">3</text>
<text x="58.4" y="121.5">4</text>
<text x="34.2" y="151.8">Bat</text>
<text x="53.3" y="155.8">1</text>
<text x="72.4" y="155.8">6</text>
<text x="53.3" y="160.9">3</text>
<text x="53.3" y="158.3">2</text>
<text x="55.4" y="159.6">GND</text>
<text x="55.4" y="157.1">CHRG</text>
<text x="65.2" y="159.6">STDBY</text>
<text x="65.9" y="157.1">PROG</text>
<text x="72.4" y="158.3">5</text>
<text x="72.4" y="160.9">4</text>
<text x="55.4" y="162.2">BAT</text>
<text x="67.5" y="162.2">VCC</text>
<text x="79.2" y="187.1">3</text>
<text x="81.3" y="188.3">3</text>
<text x="83.4" y="192" transform="rotate(-90 83.4 192)">1</text>
<text x="86" y="192" transform="rotate(-90 86 192)">2</text>
<text x="86" y="188.3">4</text>
<text x="88.1" y="187.1">4</text>
<text x="82.1" y="194.1" transform="rotate(-90 82.1 194.1)">1</text>
<text x="84.7" y="194.1" transform="rotate(-90 84.7 194.1)">2</text>
</g>
<g font-size="1.8" fill="#999">
<text x="29.1" y="15.9">U1</text>
<text x="27.9" y="41.5">1</text>
<text x="62.6" y="38.7">GND</text>
<text x="67.2" y="37.7">41</text>
<text x="67.3" y="41.5">40</text>
<text x="27.9" y="44">2</text>
<text x="27.9" y="46.6">3</text>
<text x="30" y="42.8">GND</text>
<text x="30" y="45.3">3V3</text>
<text x="30" y="47.9">EN</text>
<text x="62.2" y="42.8">GND</text>
<text x="63.3" y="47.9">IO2</text>
<text x="63.3" y="45.3">IO1</text>
<text x="67.3" y="46.6">38</text>
<text x="67.3" y="44">39</text>
<text x="27.9" y="49.1">4</text>
<text x="27.9" y="51.7">5</text>
<text x="30" y="50.4">IO4</text>
<text x="30" y="52.9">IO5</text>
<text x="61.4" y="52.9">RXD0</text>
<text x="61.6" y="50.4">TXD0</text>
<text x="67.3" y="51.7">36</text>
<text x="67.3" y="49.1">37</text>
<text x="27.9" y="54.2">6</text>
<text x="27.9" y="56.7">7</text>
<text x="27.9" y="59.3">8</text>
<text x="30" y="55.5">IO6</text>
<text x="30" y="58">IO7</text>
<text x="62.3" y="58">IO41</text>
<text x="62.3" y="55.5">IO42</text>
<text x="67.3" y="59.3">33</text>
<text x="67.3" y="56.7">34</text>
<text x="67.3" y="54.2">35</text>
<text x="26.9" y="64.4">10</text>
<text x="27.9" y="61.8">9</text>
<text x="30" y="60.6">IO15</text>
<text x="30" y="63.1">IO16</text>
<text x="30" y="65.6">IO17</text>
<text x="62.3" y="65.6">IO38</text>
<text x="62.3" y="63.1">IO39</text>
<text x="62.3" y="60.6">IO40</text>
<text x="67.3" y="64.4">31</text>
<text x="67.3" y="61.8">32</text>
<text x="26.9" y="66.9">11</text>
<text x="26.9" y="69.4">12</text>
<text x="26.9" y="72">13</text>
<text x="30" y="68.2">IO18</text>
<text x="30" y="70.7">IO8</text>
<text x="62.3" y="70.7">IO36</text>
<text x="62.3" y="68.2">IO37</text>
<text x="67.3" y="72">28</text>
<text x="67.3" y="69.4">29</text>
<text x="67.3" y="66.9">30</text>
<text x="26.9" y="74.5">14</text>
<text x="30" y="73.3">IO19</text>
<text x="30" y="75.8">IO20</text>
<text x="62.3" y="73.3">IO35</text>
<text x="63.3" y="75.8">IO0</text>
<text x="67.3" y="74.5">27</text>
<text x="34.7" y="88.9" transform="rotate(-90 34.7 88.9)">15</text>
<text x="35.9" y="85.8" transform="rotate(-90 35.9 85.8)">IO3</text>
<text x="37.2" y="88.9" transform="rotate(-90 37.2 88.9)">16</text>
<text x="38.5" y="85.8" transform="rotate(-90 38.5 85.8)">IO46</text>
<text x="39.8" y="88.9" transform="rotate(-90 39.8 88.9)">17</text>
<text x="41" y="85.8" transform="rotate(-90 41 85.8)">IO9</text>
<text x="42.3" y="88.9" transform="rotate(-90 42.3 88.9)">18</text>
<text x="43.6" y="85.8" transform="rotate(-90 43.6 85.8)">IO10</text>
<text x="44.8" y="88.9" transform="rotate(-90 44.8 88.9)">19</text>
<text x="46.1" y="85.8" transform="rotate(-90 46.1 85.8)">IO11</text>
<text x="47.4" y="88.9" transform="rotate(-90 47.4 88.9)">20</text>
<text x="48.6" y="85.8" transform="rotate(-90 48.6 85.8)">IO12</text>
<text x="49.9" y="88.9" transform="rotate(-90 49.9 88.9)">21</text>
<text x="51.2" y="85.8" transform="rotate(-90 51.2 85.8)">IO13</text>
<text x="52.5" y="88.9" transform="rotate(-90 52.5 88.9)">22</text>
<text x="53.7" y="85.8" transform="rotate(-90 53.7 85.8)">IO14</text>
<text x="55" y="88.9" transform="rotate(-90 55 88.9)">23</text>
<text x="56.3" y="85.8" transform="rotate(-90 56.3 85.8)">IO21</text>
<text x="57.5" y="88.9" transform="rotate(-90 57.5 88.9)">24</text>
<text x="58.8" y="85.8" transform="rotate(-90 58.8 85.8)">IO47</text>
<text x="60.1" y="88.9" transform="rotate(-90 60.1 88.9)">25</text>
<text x="61.3" y="85.8" transform="rotate(-90 61.3 85.8)">IO48</text>
<text x="62.6" y="88.9" transform="rotate(-90 62.6 88.9)">26</text>
<text x="63.9" y="85.8" transform="rotate(-90 63.9 85.8)">IO45</text>
<text x="29.1" y="90.8">2.4GHz</text>
</g>
<g font-size="1.8" fill="#000080">
<text x="118.5" y="17.1" transform="rotate(-90 118.5 17.1)">GND</text>
<text x="126.9" y="15.9">USB1</text>
<text x="252.6" y="15.9">R4</text>
<text x="96.9" y="23.5" transform="rotate(-90 96.9 23.5)">GND</text>
<text x="105.3" y="19.7">R2</text>
<text x="119.8" y="23.1" transform="rotate(-90 119.8 23.1)">+5V</text>
<text x="149" y="21" transform="rotate(-90 149 21)">GND</text>
<text x="166.6" y="20.7">+3V3</text>
<text x="267.8" y="19.7">BOOT</text>
<text x="171.3" y="28.6">R3</text>
<text x="201.8" y="28.6">Reset</text>
<text x="220.9" y="31.1">C5</text>
<text x="255.7" y="32.1">GND</text>
<text x="85.5" y="40" transform="rotate(-90 85.5 40)">GND</text>
<text x="106.6" y="40">R1</text>
<text x="188.3" y="38.7" transform="rotate(-90 188.3 38.7)">GND</text>
<text x="10.5" y="43.8" transform="rotate(-90 10.5 43.8)">GND</text>
<text x="23.2" y="46.5" transform="rotate(-90 23.2 46.5)">+3V3</text>
<text x="79.1" y="43.8" transform="rotate(-90 79.1 43.8)">GND</text>
<text x="98.2" y="43.8" transform="rotate(-90 98.2 43.8)">GND</text>
<text x="119.8" y="46" transform="rotate(-90 119.8 46)">+5V</text>
<text x="237.9" y="43.6">GND GND</text>
<text x="268.2" y="43.6">+3V3</text>
<text x="118.5" y="52.7" transform="rotate(-90 118.5 52.7)">GND</text>
<text x="149" y="48.9" transform="rotate(-90 149 48.9)">GND</text>
<text x="203.6" y="48.6">GND</text>
<text x="253.9" y="54">U4</text>
<text x="278" y="51.4">LED3</text>
<text x="105.8" y="63.9">GND</text>
<text x="260.2" y="61.6">R11</text>
<text x="270.4" y="61.6">R12</text>
<text x="278" y="61.6">R13</text>
<text x="94.7" y="66.4">+5V +3V3</text>
<text x="178.9" y="66.7">PCB Layer : BottomLayer</text>
<text x="157.4" y="75.6">C10</text>
<text x="168.8" y="74.3">C2</text>
<text x="178.9" y="73">M+</text>
<text x="194.2" y="73">D2</text>
<text x="96.4" y="83.2">5V</text>
<text x="101.5" y="83.2">3V3</text>
<text x="107.8" y="83.2">GND</text>
<text x="114.2" y="83.2">BATP</text>
<text x="178.9" y="79.4">M-</text>
<text x="180.2" y="81.9">PCB Layer : BottomLayer</text>
<text x="151.5" y="88">GND</text>
<text x="182.8" y="88.3">Q2</text>
<text x="152.3" y="90.8">R9</text>
<text x="162.4" y="97.2">R10</text>
<text x="108.3" y="106.9" transform="rotate(-90 108.3 106.9)">+5V</text>
<text x="175.6" y="104.5">GND</text>
<text x="18" y="112.1">+3V3</text>
<text x="63.4" y="109.9">R8</text>
<text x="79.9" y="113.7">U2</text>
<text x="157.9" y="109.6">GND</text>
<text x="43.1" y="116.2">U5</text>
<text x="7.5" y="121.3">C3</text>
<text x="27.8" y="121.3">C1</text>
<text x="79.9" y="125.6">C8</text>
<text x="151" y="135.3">R14</text>
<text x="161.2" y="135.3">R15</text>
<text x="28.3" y="143.9">GND</text>
<text x="175.6" y="139.1" transform="rotate(-90 175.6 139.1)">GND</text>
<text x="161.2" y="145.4">C9</text>
<text x="54.5" y="153">U3</text>
<text x="96.4" y="154.3">R5</text>
<text x="110.9" y="158.1" transform="rotate(-90 110.9 158.1)">GND</text>
<text x="156.6" y="156.6">GND</text>
<text x="57" y="177.2">C6</text>
<text x="72.3" y="177.2">C7</text>
<text x="79.9" y="184.8">BatConector</text>
<text x="58.8" y="189.6">GND</text>
<text x="71.5" y="189.9" transform="rotate(-90 71.5 189.9)">GND</text>
<text x="96.9" y="189.9" transform="rotate(-90 96.9 189.9)">GND</text>
<text x="82.9" y="204.9">GND</text>
</g>
<g font-size="1.8" fill="#00f">
<text x="233.5" y="18.2">BOOT</text>
<text x="252.6" y="21">100</text>
<text x="102.1" y="29.6">D-</text>
<text x="105.3" y="24.8">5.1k</text>
<text x="187.8" y="24.5">EN</text>
<text x="95.3" y="32.1">D+</text>
<text x="171.3" y="31.1">10k</text>
<text x="220.9" y="33.7">100nF</text>
<text x="154.8" y="41">EN</text>
<text x="175.1" y="41.3">1uF</text>
<text x="12.6" y="47.4">EN</text>
<text x="81.2" y="44.8">IO1</text>
<text x="81.2" y="47.4">IO2</text>
<text x="106.6" y="45.1">5.1k</text>
<text x="12.2" y="52.5">IO5</text>
<text x="12.2" y="49.9">IO4</text>
<text x="126.9" y="51.4">TYPE-C 16PIN 2MD(073)</text>
<text x="12.2" y="57.5">IO7</text>
<text x="12.2" y="55">IO6</text>
<text x="253.9" y="56.5">WS-001</text>
<text x="278" y="55.2">12-23C/R6GHBHC-A01/2C</text>
<text x="81.2" y="65.2">Blue</text>
<text x="81.2" y="62.6">Green</text>
<text x="81.2" y="60.1">Red</text>
<text x="259" y="62.9">130</text>
<text x="270.4" y="64.1">27</text>
<text x="278" y="64.1">27</text>
<text x="125.6" y="67.7">BATP</text>
<text x="132.3" y="67.7">BATP</text>
<text x="12.7" y="75.3">D+</text>
<text x="13.2" y="72.8">D-</text>
<text x="81.2" y="75.3">BOOT</text>
<text x="168.8" y="76.8">100nF</text>
<text x="192.9" y="75.6">1N5819</text>
<text x="157.4" y="78.1">100uF</text>
<text x="240.4" y="79" transform="rotate(-90 240.4 79)">IO5</text>
<text x="245.5" y="79" transform="rotate(-90 245.5 79)">IO6</text>
<text x="250.6" y="79" transform="rotate(-90 250.6 79)">IO7</text>
<text x="265.8" y="82" transform="rotate(-90 265.8 82)">Red</text>
<text x="270.9" y="83.7" transform="rotate(-90 270.9 83.7)">Green</text>
<text x="276" y="82.3" transform="rotate(-90 276 82.3)">Blue</text>
<text x="135.4" y="93.1">IO4</text>
<text x="152.3" y="95.9">220</text>
<text x="182.8" y="90.8">AO3400</text>
<text x="162.4" y="99.7">100k</text>
<text x="58.8" y="106.3" transform="rotate(-90 58.8 106.3)">STDBY</text>
<text x="61.3" y="105.6" transform="rotate(-90 61.3 105.6)">CHRG</text>
<text x="62.1" y="112.4">5.1k</text>
<text x="76.1" y="109.9">BAS5202VH6327</text>
<text x="7.5" y="123.8">100nF</text>
<text x="27.8" y="123.8">22uF</text>
<text x="112.9" y="122.3">BATP</text>
<text x="159.1" y="125.6" transform="rotate(-90 159.1 125.6)">IO1</text>
<text x="43.1" y="128.9">NCP167BMX330TBG</text>
<text x="79.9" y="127.6">1uF</text>
<text x="90" y="128.9">NTA4151PT1G</text>
<text x="132.3" y="137.5">BATP</text>
<text x="151" y="140.3">470k</text>
<text x="161.2" y="140.3">470k</text>
<text x="161.2" y="148">100nF</text>
<text x="32.1" y="160.7" transform="rotate(-90 32.1 160.7)">GND</text>
<text x="35.1" y="156.6">CHRG</text>
<text x="35.7" y="161.7">BATP</text>
<text x="86.2" y="159.1">STDBY</text>
<text x="86.2" y="161.7">+5V</text>
<text x="96.4" y="159.4">4.7k</text>
<text x="54.5" y="165.7">TP4057</text>
<text x="37" y="173.1">BATP</text>
<text x="79.9" y="173.1">+5V</text>
<text x="57" y="179.7">10uF</text>
<text x="72.3" y="179.7">10uF</text>
<text x="88.8" y="183.5">WAFER-PH2.0-2PWB</text>
<text x="62.4" y="196">BATP</text>
</g>
<g font-size="1.5" fill="#000080">
<text x="175.1" y="33.7">C4</text>
<text x="90" y="126.4">Q1</text>
</g>
</svg>
